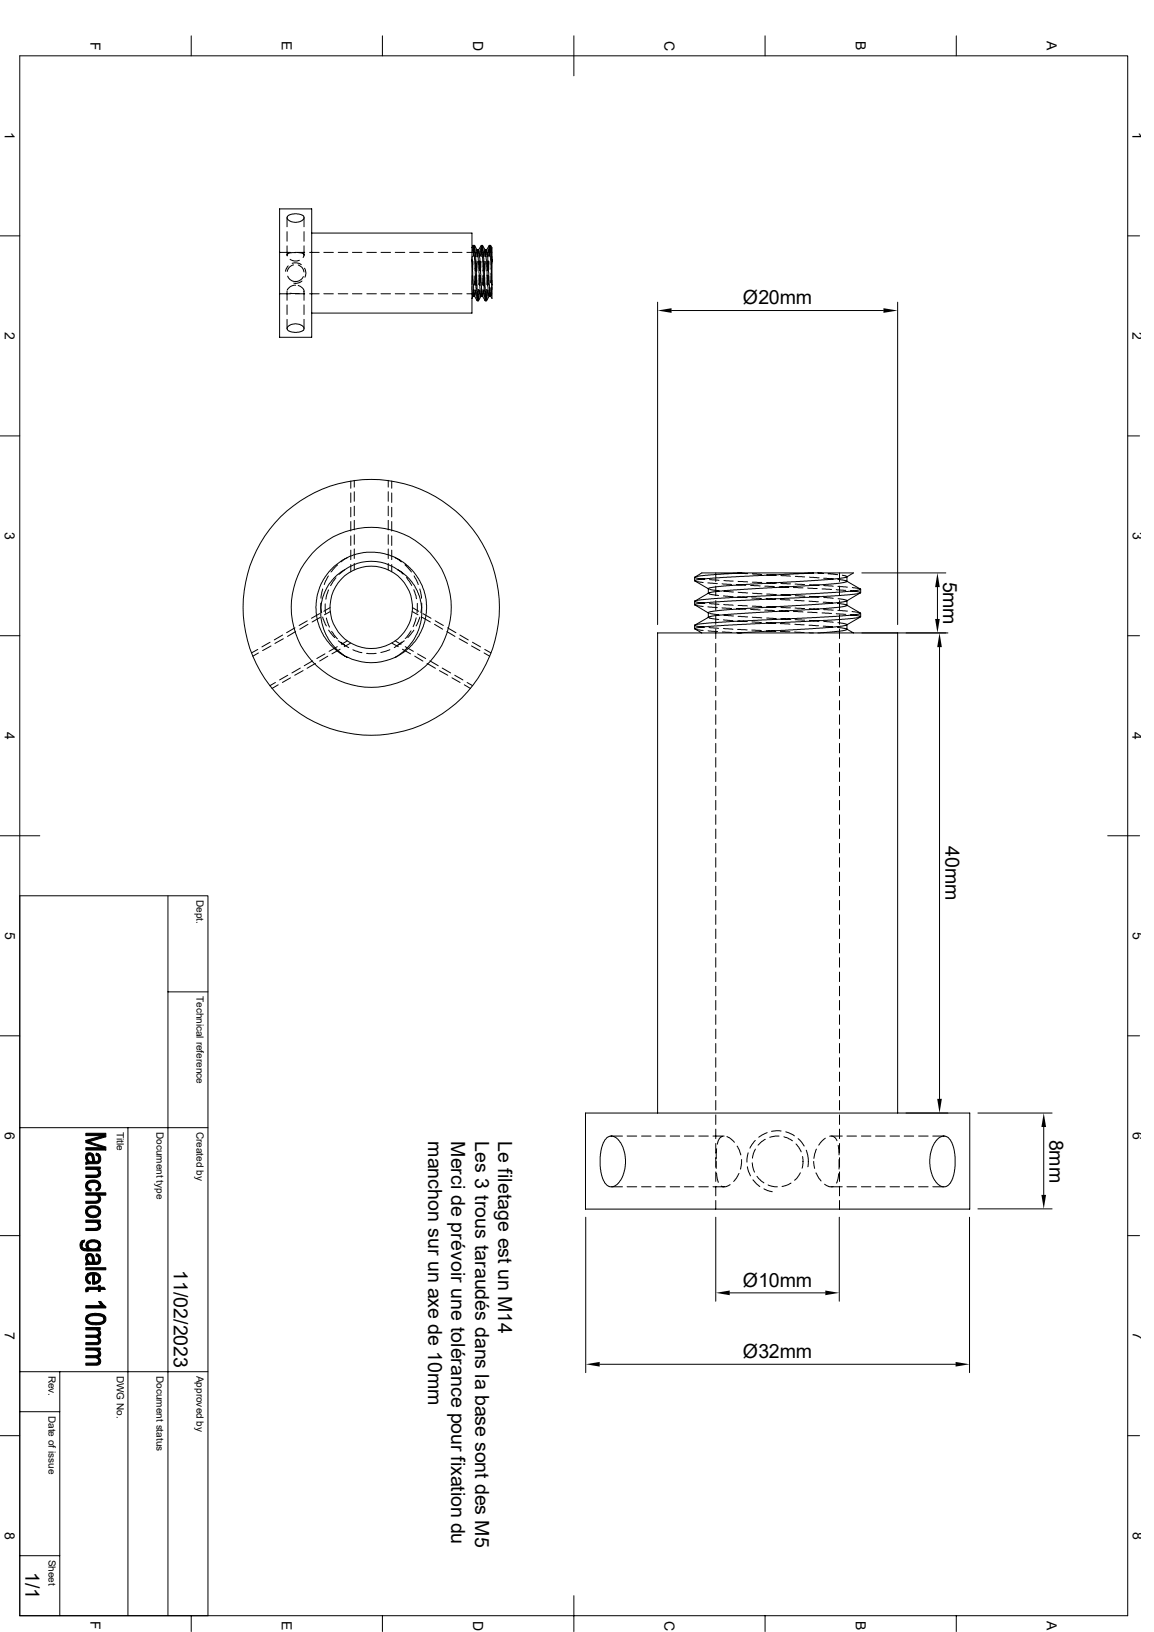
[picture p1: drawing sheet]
<svg xmlns="http://www.w3.org/2000/svg" width="210mm" height="297mm" viewBox="0 0 210 297" stroke-linecap="round" stroke-linejoin="round" font-family="sans-serif">
<g fill="none" stroke="#000" stroke-width=".18">
<path d="M3.6 10.2h201.6v283.8h-201.6zM34.8 6.5v3.7M69.6 6.5v3.7M104.4 6.5v7.3M139.2 6.5v3.7M174 6.5v3.7M50.9 38h5.8v23.4h-5.8zM52.2 39.6v1.7M52.3 39.3l.4-.2 .9-.2h.8l.6 .3a.58 .58 0 0 1 .3 .6 .58 .58 0 0 1-.5 .5l-1.2 .2-.8-.2-.3-.3a.43 .43 0 0 1-.2-.7zM55.3 39.6v1.7M0 42.9h3.6M50.9 45.9h2"/>
<path d="M50.9 53.5h2M52.2 42.2v1.7M52.2 44.7v1.7M52.2 53v1.7M52.2 55.5v1.7M52.2 58.1v1.7M52.4 50.2l.4 .7 .5 .3h.5a1.55 1.55 0 0 0 1.4-.9M52.5 48.4l-.6 1M52.5 59.3l.6-.3 .8-.1 1 .3 .4 .5a.96 .96 0 0 1-1.2 .8h-.5l-.9-.2a.51 .51 0 0 1-.5-.4 .51 .51 0 0 1 .3-.6zM52.7 53.4h1.8M52.8 47.2l.7 .3 1-.1M53.2 47.9l.8-.1 .8 .4"/>
<path d="M53.4 48.2l-.4 .1-.5 .5-.2 .6M53.7 45.9h1.8M53.7 53.5h1.8M53.8 46l-1.1 .1a.39 .39 0 0 0-.4 .5M53.8 51.9l-.9 .2-.6 .7M54.3 46h.5a.49 .49 0 0 1 .5 .3 .49 .49 0 0 1-.1 .6M54.3 48.2l.1 .1a1.51 1.51 0 0 1 .9 1.2M54.3 51.9l.9 .7 .1 .5M54.9 51.1l-.5 .4h-.9M55.3 42.2v1.7M55.3 44.7v1.7M55.3 53v1.7"/>
<path d="M55.3 55.5v1.7M55.3 58.1v1.7M55.4 48.8l.3 .8-.2 .9M56.3 45.9h1.8M56.3 53.5h1.8M56.7 42.4h29.2v14.6h-29.2M58.9 45.9h1.8M58.9 53.5h1.8M61.6 45.9h1.7M61.6 53.5h1.7M64.1 45.9h1.8M64.1 53.5h1.8"/>
<path d="M66.8 45.9h1.7M66.8 53.5h1.7M69.3 45.9h1.8M69.3 53.5h1.8M71.9 45.9h1.8M71.9 53.5h1.8M74.5 45.9h1.8M74.5 53.5h1.8M77.1 45.9h1.8M77.1 53.5h1.8M79.8 45.9h1.7M79.8 53.5h1.7"/>
<path d="M82.3 45.9h1.8M82.3 53.5h1.8M85 45.9h1.7M85 53.5h1.7M85.9 47.2l.3 5.6 .2 1.1M85.9 52.2l.2 1.7M85.9 46.6v.9M85.9 50.2v1.7M86.1 47.5l-.1 1.8M86.1 44.7l-.1 1.1M86.1 44.7l.2 1.1 .4 7.4 .2 1.5M86.1 46.7l.3-2 .2 1.9 .3 7.2 .2 .9"/>
<path d="M86.1 44.7l-.2 .4M86.1 53.9h.3M86.1 53.9l-.2 .4M86.1 44.7h.3l.4 .8M86.3 52.7l-.2 1.2M86.4 53.9l.4 .8M86.4 50.2l-.1 1.7M86.6 52.8l-.2 1.1M86.6 47.5l-.1 1.8M86.7 50.2l-.1 1.7M86.8 45.5l-.1 1.2M86.8 45.5l.2 1.4 .3 5.6 .2 1.4"/>
<path d="M86.8 45.5h.3M86.9 47.6l-.1 1.7M86.9 54.7h.2M87.1 52.7l-.2 2M87.1 45.5l-.2 1.2M87.1 45.5l.2 .9 .5 7.5M87.2 50.1l-.1 1.7M87.3 52.8l-.2 1.7M87.3 47.5l-.1 1.7M87.4 50.2l-.1 1.7M87.5 44.9l-.1 1.7M87.5 47.6v1.7"/>
<path d="M87.5 53.9h.4M87.5 53.9l-.4 .8M87.5 45.9h2M87.5 53.5h2M87.6 44.7l.2 .9 .3 7.3 .2 1.8M87.6 44.7l-.5 .8M87.6 44.7h.2M87.7 52.7l-.2 1.2M87.8 44.7l.2 1.6 .3 6.6 .2 1.8 .5-.8M87.8 44.7l-.2 2M87.8 53.9l.5 .8M87.8 44.7l.5 .8"/>
<path d="M87.9 50.2l-.1 1.7M88 52.8l-.1 .9-.1 .2M88.1 47.5l-.2 1.8M88.2 50.2l-.1 1.7M88.3 45.5h.3M88.3 47.6l-.1 1.7M88.3 45.5l-.2 1.2M88.3 45.5l.6 7.8 .1 .6M88.3 54.7h.2M88.5 52.7l-.2 2M88.6 45.5l-.2 1.2M88.6 45.5l.1 .8 .3 5.4 .3 2.2"/>
<path d="M88.6 50.1v1.7M88.7 52.8l-.1 1.7M88.8 47.5l-.1 1.7M88.9 50.2l-.1 1.7M89 44.9l-.1 1.7M89 47.6l-.1 1.7M89 44.7l.2 1.3 .3 5.9M89 44.7l-.4 .8M89 53.9h.3M89.1 44.7h.1M89.2 52.4l-.2 1.5M89.2 44.7l.3 2.8v-2.4l-.2-.4"/>
<path d="M89.2 44.7l-.2 2M89.4 49.7l-.1 1.8M89.5 52.2l-.2 1.7M89.5 51.9v2.4l-.2-.4M89.5 47.2l-.1 1.7M89.5 47.5v4.4M119.7 55v58.7M122.2 56.5h38.6M163.4 55v58.7M205.2 42.9h2.2M0 79.3h3.6M205.2 79.3h2.2"/>
<path d="M63.8 87.5v1.4M63.8 89.7v1.7M63.8 92.3v1.8M63.8 94.9v1.7M63.8 97.5v1.8M64.5 87.4v1.2M64.5 89.5v1.7M64.5 92.1v1.8M64.5 94.7v1.7M64.5 97.3v1.8M64.5 99.9v1.7M70.7 87.4v1.2"/>
<path d="M70.7 89.5v1.7M70.7 92.1v1.8M70.7 94.7v1.7M70.7 97.3v1.8M70.7 99.9v1.7M71.3 87.5v1.4M71.3 89.7v1.7M71.3 92.3v1.8M71.3 94.9v1.7M71.3 97.5v1.8M0 115.7h3.6M46.9 118.2l-1.1 .6"/>
<path d="M47 118.8l-1 .6M49.1 116.9l-1.4 .8M49.3 117.6l-1.5 .8M51.4 115.6l-1.5 .9M51.6 116.2l-1.6 .9M53.7 114.3l-1.5 .8M53.8 114.9l-1.5 .9M55.9 113l-1.5 .8M56 113.6l-1.4 .9M58.2 111.7l-1.5 .8M58.3 112.4l-1.5 .8M58.4 109.8l.1 1.7"/>
<path d="M58.7 112.3l.7 1.6M58.7 107.2l-.3 1.7M59.1 119l-1.4 .8M59.2 109.9v1.7M59.4 112.5l.5 1.6M59.6 119.4l-1.4 .9M59.8 104.8l-.8 1.6M59.8 107.4l-.5 1.7M59.8 114.7l1.1 1.3M60.1 110.6l-1.2 .7M60.1 111.3l-1 .6M60.4 114.9l1 1.3"/>
<path d="M61.1 105.2l-.9 1.4M61.4 117.7l-1.5 .8M61.4 102.8l-1.2 1.3M61.6 116.6l1.1 .8M61.9 118.2l-1.5 .8M62 116.9l1.5 1M62.7 103.7l-1 .8M62.7 103.7l-1.4 .9-.6 .7-1.2 1.7-.9 2.1-.2 1.5v1.5l.5 2.3 .8 1.8 .7 1 1.1 1.2 1.7 1.2a10.1 10.1 0 0 1-3.5-15.3 10.1 10.1 0 0 1 15.7 0 10.1 10.1 0 0 1-3.5 15.3M62.7 103.7a8.3 8.3 0 0 1 9.7 0M63.2 116.6l-1.1 .7M63.2 101.5l-1.1 .7M63.2 119.6a10 10 0 0 0 8.7 0"/>
<path d="M63.8 117.1l-1.1 .6M63.8 100.1v1.8M63.8 102.7v1.4M64.2 118.2l1.7 .6M64.5 102.5v1.2M66.7 118.9h1.8M70.7 102.5v1.2M71 118.2l-1.7 .5M71.3 100.1v1.8M71.3 102.7v1.4M71.3 117.1l1.2 .6M71.9 101.5l1.2 .7"/>
<path d="M71.9 116.6l1.1 .7M72.4 103.7l.8 .5 1.3 1.2 1.4 2.1 .7 2.2 .2 2.4-.2 1.2-.4 1.4-.8 1.5-.9 1.2-.9 1-1.7 1.2M72.4 103.7l1 .8M73.2 116.8l-1.4 1.1M73.2 118.2l1.5 .8M73.6 116.6l-1.2 .8M73.7 102.8l1.2 1.3M73.7 117.7l1.5 .8M74 105.1l.9 1.5M74.8 114.8l-1.1 1.4M75 111.3l1.1 .6M75.1 110.6l1.1 .7"/>
<path d="M75.3 107.3l.5 1.7M75.3 114.7l-1.1 1.3M75.4 104.8l.7 1.6M75.5 119.4l1.5 .9M75.7 112.4l-.5 1.6M75.9 109.8v1.7M76 119l1.5 .8M76.4 107.2l.3 1.7M76.4 112.3l-.7 1.6M76.8 109.8l-.2 1.7M76.8 112.4l1.5 .8M77 111.7l1.4 .8"/>
<path d="M79.1 113.6l1.5 .9M79.2 113l1.5 .8M81.3 114.9l1.5 .9M81.4 114.3l1.6 .8M83.6 116.2l1.5 .9M83.7 115.6l1.5 .9M85.8 117.6l1.5 .8M86 116.9l1.5 .8M88.1 118.8l1 .6M88.2 118.2l1.2 .6M126.4 109.4l.6 .2 1.3 .2M126.4 109.4h.1"/>
<path d="M126.4 105.1v.6M126.4 109.4v.7M126.4 113.8v.6M126.4 113.8l.6 .2 1.2 .1M126.4 113.8h.1M126.5 114.5l1.5 .2M126.5 110.1l1.5 .3M126.5 105.7l1.5 .3M126.5 105l1.2-.7h7.3l-6.6 .4-2 .3 .4 .2 1.5 .2M126.5 114.5l1.2 .7M126.5 110.1l2.5 1.4M126.5 105.7l2.4 1.4"/>
<path d="M128.8 110.4l1.8 .2M128.8 106.1l1.8 .1M128.9 114.8l1.7 .1M128.9 107.1l.1 .1M128.9 107.1v.9M128.9 111.5v.9M129 114.2l1.8 .1M129.1 112.5l1.7 .2M129.1 108.1l1.7 .3M129.1 105.5l1.8 .1M129.1 109.9l1.8 .1M129.2 111.6l1.7 .3"/>
<path d="M129.2 107.3l1.7 .2M130.3 104.3v1.5M130.3 106.7v1.7M130.3 109.3v1.7M130.3 111.9v1.7M130.3 114.5v1.7M130.3 117.1v1.7M130.3 119.7v1.7M131.4 110.6l1.7 .1M131.4 106.3l1.7 .1M131.4 115l1.8 .1M131.7 112.8l1.7 .1"/>
<path d="M131.7 108.5l1.7 .1M131.7 114.4l1.7 .1M131.7 110l1.7 .2M131.7 112l1.8 .1M131.7 107.6l1.8 .1M131.7 105.7h1.7M134 115.1l1 .1M134 110.8l1.7 .1M134 106.4l1.7 .1M134.2 113l1.8 .1M134.2 108.7l1.8 .1M134.2 114.6h1.8"/>
<path d="M134.3 112.2l1.8 .1M134.3 107.8l1.8 .1M134.3 104.3l1.8 .1M134.3 105.8l1.8 .1M134.3 110.2l1.7 .1M135 104.3h13M136.6 110.9l1.7 .1M136.6 106.6h1.7M136.8 108.8l1.8 .1M136.8 114.7l1.8 .1M136.9 113.2l1.7 .1M136.9 112.3l1.7 .1"/>
<path d="M136.9 106h1.7M136.9 110.3l1.7 .1M136.9 107.9l1.8 .2M136.9 104.4l1.7 .2M139.2 111l1.7 .1M139.2 106.7l1.7 .1M139.4 113.3l1.8 .1M139.4 109l1.7 .1M139.4 114.8l1.8 .1M139.5 110.4l1.7 .1M139.5 112.5l1.8 .1M139.5 108.1l1.8 .1"/>
<path d="M139.5 104.6l1.8 .1M139.5 106l1.8 .1M141.8 111.2l1.8 .1M141.8 106.8l1.8 .1M142 113.5l1.8 .1M142 109.1l1.8 .1M142 114.9l1.8 .1M142.1 112.6l1.7 .1M142.1 108.2l1.7 .1M142.1 104.7l1.7 .2M142.1 106.2l1.7 .1M142.1 110.5l1.7 .1"/>
<path d="M144.4 111.3l1.7 .1M144.4 106.9l1.7 .1M144.6 109.3h1.7M144.6 115l1.7 .1M144.7 113.6l1.6 .1M144.7 112.8l1.7 .1M144.7 106.3l1.7 .1M144.7 110.7h1.7M144.7 108.4l1.8 .1M144.7 104.9l1.7 .1M147 111.4l1.7 .1M147 107l1.7 .1"/>
<path d="M147.2 113.8l1.8 .1M147.2 109.4l1.7 .1M147.2 115.1l.8 .1M147.3 110.8l1.7 .1M147.3 112.9l1.8 .1M147.3 108.5l1.8 .2M147.3 105l1.8 .2M147.3 106.4l1.8 .1M148 104.3h7.3l-1.2 .7M148 104.3l-18.2 .9-2.9 .3-.4 .1v.1M148.8 104.3l1.1 .1M149.6 111.5l1.7 .1"/>
<path d="M149.6 107.2l1.7 .1M149.8 114l1.8 .1M149.8 109.6l1.8 .1M149.9 113.1l1.7 .1M149.9 108.7l1.7 .2M149.9 105.2l1.7 .2M149.9 106.6l1.7 .1M149.9 110.9l1.7 .1M150.7 104.4l1.7 .2M152.2 111.7l1.7 .1M152.2 107.3l1.7 .1M152.4 114.2l1.3 .1 .4 .3"/>
<path d="M152.4 109.8l1.3 .2 .4 .2M152.5 113.3l1.4 .2 .2 .1v.1M152.5 105.5l1.3 .2a.19 .19 0 0 1 .2 0 .19 .19 0 0 1 0 .2 .19 .19 0 0 1-.2 .1l-4.2 .4-14.1 .8-5.6 .5-.8 .2-2.6 1.5M152.5 106.7l1.7 .1M152.5 111.1l1.7 .1M152.5 109l1.4 .2 .2 .1v.1M152.8 104.3v1.5M152.8 106.7v1.7M152.8 109.3v1.7M152.8 111.9v1.7M152.8 114.5v1.7M152.8 117.1v1.7"/>
<path d="M152.8 119.7v1.7M153.3 104.7l.8 .2v.1M154.1 113.7l-.9 .3-3.5 .3-15.5 .9M154.1 109.4l-3.4 .5-18.4 1.1-2.4 .2-1 .3M154.1 105l-3.5 .5-18.9 1.1-2.4 .3-.4 .2M154.1 109.4h.1M154.1 105h.1M154.1 114.5l1.2 .7M154.1 110.1l2.4 1.4M154.1 105.7v.1M154.1 110.2l-1.1 .3-3.2 .3-19.5 1.2-1.3 .3-2.5 1.4M154.1 114.6l-1.4 .3-3.9 .3"/>
<path d="M154.1 109.3v.9M154.1 104.9v.9M154.1 113.7v.9M154.1 105.8l2.4 1.4M154.8 111.9l1.8 .3M154.8 107.5l1.2 .2 .6 .2M155.1 111.3l1.4 .2M155.1 106.9l1.4 .3M156.5 107.2h.1l-.1 .2-.6 .1-2.6 .2-22.7 1.2-3.3 .3-.9 .2M156.5 111.5v.2l-.8 .2-2.9 .2-22.7 1.2-2.8 .2-.9 .3M156.5 112.3l-2.4 1.4M156.5 107.9l-2.4 1.5"/>
<path d="M156.6 112.2l-1.1 .3-3.5 .3-22 1.1-3 .3-.5 .1v.2M156.6 107.9l-1.1 .3-3 .2-23.2 1.2-2.6 .3-.3 .1 .1 .1M156.6 111.6v.6M156.6 107.2v.7M156.8 115.2h15.7M156.8 104.3h15.3M170.6 106.8v5.8M171 117.8v82.2M205.2 115.7h2.2M50.1 124.2l-1 .6M50.6 124.6l-1.1 .7M52.4 122.9l-1.5 .8"/>
<path d="M52.9 123.4l-1.5 .8M54.7 121.6l-1.6 .9M55.2 122l-1.6 .9M56.9 120.3l-1.5 .9M57.4 120.7l-1.5 .9M77.7 120.7l1.5 .9M78.2 120.3l1.6 .9M80 122l1.5 .9M80.5 121.6l1.5 .9M82.3 123.4l1.4 .8M82.8 122.9l1.4 .8M84.5 124.6l1.1 .7"/>
<path d="M85 124.2l1 .6M130.3 122.3v1.7M130.3 124.9v1.7M130.3 127.5v1.7M130.3 130.1v1.7M130.3 132.7v1.7M130.3 135.3v1.7M130.3 137.9v1.7M152.8 122.3v1.7M152.8 124.9v1.7M152.8 127.5v1.7M152.8 130.1v1.7"/>
<path d="M152.8 132.7v1.7M152.8 135.3v1.7M152.8 137.9v1.7M0 152.1h7.2M130.3 140.5v1.7M130.3 143.1v1.7M130.3 145.7v1.7M130.3 148.3v1.7M130.3 150.9v1.7M130.3 153.5v1.7M130.3 156.1v1.7M130.3 158.7v1.7"/>
<path d="M152.8 140.5v1.7M152.8 143.1v1.7M152.8 145.7v1.7M152.8 148.3v1.7M152.8 150.9v1.7M152.8 153.5v1.7M152.8 156.1v1.7M152.8 158.7v1.7M201.6 152.1h5.8M3.6 163h34.2v131M30.6 163v131M130.3 161.3v1.7"/>
<path d="M130.3 163.9v1.7M130.3 166.5v1.7M130.3 169.1v1.7M130.3 171.7v1.7M130.3 174.3v1.7M130.3 176.9v1.7M130.3 179.5v1.7M152.8 161.3v1.7M152.8 163.9v1.7M152.8 166.5v1.7M152.8 169.1v1.7M152.8 171.7v1.7"/>
<path d="M152.8 174.3v1.7M152.8 176.9v1.7M152.8 179.5v1.7M0 188.5h3.6M30.6 180.5h7.2M130.3 182.1v1.7M130.3 184.7v1.7M130.3 187.3v1.7M130.3 189.9v1.7M130.3 192.5v1.7M130.3 195.1v1.7M130.3 197.7v1.7"/>
<path d="M152.8 182.1v1.7M152.8 184.7v1.7M152.8 187.3v1.7M152.8 189.9v1.7M152.8 192.5v1.7M152.8 195.1v1.7M152.8 197.7v1.7M205.2 188.5h2.2M3.6 205.2h34.2M23.3 205.2v88.8M106.6 202.6h69.9v17.4h-69.9zM111.3 206.8l.7 .2 .9 .9 .5 .9 .3 1.1 .1 1.9-.4 2.1-.5 .9-.9 1-.5 .2h-.5l-.9-.7-.6-1.4-.3-1.6v-1.8l.2-1.4 .4-1.2 .7-.9 .5-.2h2.3"/>
<path d="M111.3 216h2M114.1 206.8h1.8M114.1 216h1.8M116.8 206.8h1.7M116.8 216h1.7M119.3 206.8h1.8M119.3 216h1.8M119.7 202.6v-87.4h43.7v87.4M122 206.8h1.7M122 216h1.7M124.5 206.8h1.8M124.5 216h1.8"/>
<path d="M127.2 206.8h1.7M127.2 216h1.7M129.8 206.8h2M129.8 216h2M130.3 200.3v1.7M130.3 202.9v1.7M130.3 205.5v1.7M130.3 208.1v1.7M130.3 210.7v1.7M130.3 213.3v1.7M130.3 215.9v1.7M130.3 218.5v1.5"/>
<path d="M130.3 211.4v1.2M130.4 213.5l.3 1.7M130.4 209.1l-.1 1.7M131.4 206.8l-.5 .5-.3 .9M132.3 206.8l.8 .5 .5 .6M132.9 215.6l-.8 .4-.8-.1M134.2 208.6l.6 1.6M134.5 213.6l-1 1.4M135 211l-.3 1.8M136 212.3l.6 1.7M136.1 209.8l-.2 1.7M136.9 211.6l.1 .8 .3 .9"/>
<path d="M137 214.7l1.3 1.2M137.5 209.1l-.4 .9-.2 .8M137.5 207.6l-1 1.4M137.8 214.1l.7 .8 .5 .4M139 216.4l1.5 .5M139.3 207.3l-.7 .4-.6 .7M139.6 206.1l-1.5 .9M139.8 215.6l.7 .3 1 .1M141.8 206.8l-1.7 .2M142.2 205.8l-1.8 .1M142.7 206.9l1.5 .7M143 206l1.6 .7"/>
<path d="M143.9 215.3l-1.6 .6M144.9 208.2l.5 .6 .4 .8M145.2 207.2l.5 .4 .6 1M145.7 213.4l-.7 1-.4 .4M146 210.5l.1 1.3-.1 .8M146.7 209.3l.4 1.6-.1 1.4M148.1 211.4l.2 1.2M148.5 213.4l.9 1.5M148.6 209.1l-.5 1.7M150.1 215.5l.9 .5 .6-.1M150.2 207.1l-.9 .8-.3 .5M151 206.8h.5l.3 .1 .5 .7"/>
<path d="M151.3 206.8h2M151.3 216h2M152.5 208.4l.2 1.8M152.6 213.6l-.1 .9-.3 .8M152.7 211v1.8M152.8 200.3v1.7M152.8 202.9v1.7M152.8 205.5v1.7M152.8 208.1v1.7M152.8 210.7v1.7M152.8 213.3v1.7M152.8 215.9v1.7"/>
<path d="M152.8 218.5v1.5M154.1 206.8h1.8M154.1 216h1.8M156.8 206.8h1.7M156.8 216h1.7M159.3 206.8h1.8M159.3 216h1.8M162 206.8h1.7M162 216h1.7M164.5 206.8h1.8M164.5 216h1.8M164.9 202.6h7.6"/>
<path d="M167.2 206.8h1.7M167.2 216h1.7M169.8 206.8h2.2l.6 .2 .6 .9 .4 1.2 .2 1.4v1.8l-.2 1.6-.7 1.4-.9 .7h-.5l-.5-.2-.9-1-.5-.9-.4-2.1 .1-1.7 .5-1.5 .8-1.3 .6-.4 .5-.1M169.8 216h2M178 202.6h13.5M189.9 205.1v12.4M0 224.9h3.6M106.6 221.5v28.3M130.3 221.5v15.3M132.8 235.3h17.4M152.7 221.5v15.3M176.4 221.5v28.3"/>
<path d="M178 220h13.5M205.2 224.9h2.2M3.6 256.9h7.3M3.6 249.6h34.2M10.9 249.6v44.4M109.1 248.3h64.8M0 261.3h3.6M205.2 261.3h2.2M3.6 283.1h7.3M34.8 294v2.9M69.6 294v2.9M104.4 290.4v6.5"/>
<path d="M139.2 294v2.9M174 294v2.9"/>
<circle cx="67.6" cy="110.5" r="23.3"/>
<circle cx="67.6" cy="110.5" r="7.5"/>
<circle cx="67.6" cy="110.5" r="14.6"/>
</g>
<g fill="#000" stroke="#000" stroke-width=".18">
<path d="M15.9 210.7l.1 .7z" fill-rule="evenodd"/>
<path d="M15.7 215.2l.2-.1 .1 .9 .2 .3 .4 .1v.4a.99 .99 0 0 1-.9-1.6z" fill-rule="evenodd"/>
<path d="M15.7 210.1a.83 .83 0 0 1 1.3 0l-.1 1.3-.1-.6a.46 .46 0 0 0-.4-.6 .46 .46 0 0 0-.5 .5v.7a1.11 1.11 0 0 1-.2-1.3z" fill-rule="evenodd"/>
<path d="M17.9 212.8v.6z" fill-rule="evenodd"/>
<path d="M17.5 209.8l.4 .2v.9v-.2a.49 .49 0 0 0-.5-.5z" fill-rule="evenodd"/>
<path d="M16 219.7a2.16 2.16 0 0 1 1.9 0v.8a1.11 1.11 0 0 0-1.6-.5l-.4 .5z" fill-rule="evenodd"/>
<path d="M17.9 215.8l.1 .7-.5 .2-.1-.3 .5-.3z" fill-rule="evenodd"/>
<path d="M15.6 212.4h2.6v.4h-.3v.3l-.2-.2-.3-.1h-1.8z" fill-rule="evenodd"/>
<path d="M16 210.9l.3 .4 .6 .1 .1-1.3 .2 .8a.4 .4 0 0 0 .4 .5 .4 .4 0 0 0 .3-.5v-.9a.97 .97 0 0 1 .4 1.2 .97 .97 0 0 1-1 .6h-1.3l-.4 .1v-.4l.4-.1z" fill-rule="evenodd"/>
<path d="M15.6 213.9h2l.3-.3v-.8a.83 .83 0 0 1 .3 1.1 .83 .83 0 0 1-1 .4h-1.6z" fill-rule="evenodd"/>
<path d="M15.9 215.1a1.5 1.5 0 0 1 2.4 .7l-.1 .4-.2 .3-.1-.7a.99 .99 0 0 0-1.4-.6l-.4 .2-.2 .4z" fill-rule="evenodd"/>
<path d="M15.6 218.6h1.8a.51 .51 0 0 0 .5-.5v-.6a.82 .82 0 0 1 .4 1 .82 .82 0 0 1-1 .5h-1.7z" fill-rule="evenodd"/>
<path d="M15.6 207.6l3.7 1.1v.6l-.6-.4-3.1-1z" fill-rule="evenodd"/>
<path d="M15.6 208.9h3.1l.6 .4h-3.7z" fill-rule="evenodd"/>
<path d="M15.6 206.2h3.7v.7l-.6-.2h-3.1z" fill-rule="evenodd"/>
<path d="M15.6 207.6l3.1-.9 .6 .2-3.1 .9z" fill-rule="evenodd"/>
<path d="M15.6 217.1h3.7v.4h-1.4v.6l-.3-.5-2-.1z" fill-rule="evenodd"/>
<path d="M15 225.8l.4-.1-.1 .4-.3 .2-.1 .3z" fill-rule="evenodd"/>
<path d="M15.6 230.7h3.7v.4h-3.7z" fill-rule="evenodd"/>
<path d="M15.9 229l.1 .7z" fill-rule="evenodd"/>
<path d="M14.8 225.9l.1-.1v.8a.7 .7 0 0 0 1.1 .6v.5a1.13 1.13 0 0 1-1.4-1v-.5z" fill-rule="evenodd"/>
<path d="M15.7 234.4l.3-.1v.7l-.4 .1v-.4z" fill-rule="evenodd"/>
<path d="M15.8 231.9h.1l.1 1 .2 .3 .3 .1-.1 .4a1.02 1.02 0 0 1-.8-.7 1.02 1.02 0 0 1 .2-1.1z" fill-rule="evenodd"/>
<path d="M15.7 228.4a.83 .83 0 0 1 1.3 .1l-.1 1.2-.1-.5a.48 .48 0 0 0-.2-.6 .48 .48 0 0 0-.7 .3v.8a1.06 1.06 0 0 1-.2-1.3z" fill-rule="evenodd"/>
<path d="M17.9 222.4v.7z" fill-rule="evenodd"/>
<path d="M17.5 228.2l.4 .1v.8a.49 .49 0 0 0-.5-.5z" fill-rule="evenodd"/>
<path d="M15.9 231.9a1.79 1.79 0 0 1 2 0v.8l-.2-.5-.5-.2v1.7h-.4v-1.7l-.6 .2-.3 .5z" fill-rule="evenodd"/>
<path d="M15.9 226l.1-.1a1.89 1.89 0 0 1 2 0l-.1 .8a1.1 1.1 0 0 0-1.6-.6l-.3 .5v1.1v-.5a.83 .83 0 0 1-.1-1.2z" fill-rule="evenodd"/>
<path d="M15.6 222h2.6v.4h-.3v.4l-.2-.3h-.3h-1.8z" fill-rule="evenodd"/>
<path d="M16 226.7a1.04 1.04 0 0 0 1.5 .5l.4-.4v.5h.3v.4h-2.2z" fill-rule="evenodd"/>
<path d="M15.8 219.8h.1v.7a1.17 1.17 0 0 0 1.8 .6l.2-.5v-.9a1.1 1.1 0 0 1 .3 1.3 1.1 1.1 0 0 1-1.2 .6 1.15 1.15 0 0 1-1.2-.5 1.15 1.15 0 0 1 0-1.3z" fill-rule="evenodd"/>
<path d="M15.6 223.6l2.1-.1 .2-.2v-.8a.83 .83 0 0 1 .3 1 .83 .83 0 0 1-1 .4h-1.6z" fill-rule="evenodd"/>
<path d="M18 225.9a.82 .82 0 0 1-.1 1.4z" fill-rule="evenodd"/>
<path d="M16 229.3l.3 .4h.6l.1-1.2 .2 .7a.4 .4 0 0 0 .4 .5 .4 .4 0 0 0 .3-.5v-.9a.97 .97 0 0 1 .4 1.2 .97 .97 0 0 1-1 .6h-1.3l-.4 .2v-.5l.4-.1z" fill-rule="evenodd"/>
<path d="M17.2 232v1.3h.1l.4-.1 .2-.4v-.9a1.04 1.04 0 0 1 .3 1.2 1.04 1.04 0 0 1-1 .6z" fill-rule="evenodd"/>
<path d="M17.9 236.9h.5l.1 .2v.5z" fill-rule="evenodd"/>
<path d="M15.9 239.4l.9-.3h1.5l.6 .3v.7a1.24 1.24 0 0 0-1.5-.7 1.27 1.27 0 0 0-1.5 .6z" fill-rule="evenodd"/>
<path d="M16 234.3h1.9v-.3h.3v.3h.7l.3 .4h-1v.3h-.3v-.3h-1.8l-.1 .2z" fill-rule="evenodd"/>
<path d="M15.6 237.6h2.9v-.5l.8 .7v.2h-3.7z" fill-rule="evenodd"/>
<path d="M15.6 243h1.8l.5-.2v1.1l-.1-.4-.3-.1h-1.9z" fill-rule="evenodd"/>
<path d="M15.6 246.7h1.8l.5-.2v1.2l-.1-.4-.4-.2h-1.8z" fill-rule="evenodd"/>
<path d="M17.9 242v.6z" fill-rule="evenodd"/>
<path d="M17.9 245.7v.6z" fill-rule="evenodd"/>
<path d="M15.6 241.6h2.6v.4h-.3v.3l-.5-.3h-1.8z" fill-rule="evenodd"/>
<path d="M15.6 245.3h2.6v.4h-.3v.3l-.4-.3h-1.9z" fill-rule="evenodd"/>
<path d="M18 242a.74 .74 0 0 1-.1 1.3z" fill-rule="evenodd"/>
<path d="M15.6 244.3h2l.3-.3v-.6a.73 .73 0 0 1 .4 .9 .73 .73 0 0 1-.9 .4h-1.8z" fill-rule="evenodd"/>
<path d="M18 245.7a.71 .71 0 0 1 .3 .7 .71 .71 0 0 1-.4 .6z" fill-rule="evenodd"/>
<path d="M15.6 248.1l2.1-.1 .2-.3v-.6a.73 .73 0 0 1 .4 .9 .73 .73 0 0 1-.9 .5h-1.8z" fill-rule="evenodd"/>
<path d="M15.8 239.4l.1 .7a1.09 1.09 0 0 0 1.3 .6h.2a1.27 1.27 0 0 0 1.5-.6v-.7a1 1 0 0 1 .3 1.1 1 1 0 0 1-1.1 .6h-.9a1.28 1.28 0 0 1-1.6-1.1z" fill-rule="evenodd"/>
</g>
<path d="M119.7 56.5l2.5-.4v.8zM160.8 56.1l2.6 .4-2.6 .4zM170.2 112.6h.8l-.4 2.6zM170.6 104.3l.4 2.5h-.8zM171 115.2l.4 2.6h-.8zM170.6 200h.8l-.4 2.6zM189.5 217.5h.9l-.5 2.5zM189.9 202.6l.5 2.5h-.9zM130.3 235.3l2.5-.4v.8zM150.2 234.9l2.5 .4-2.5 .4zM106.6 248.3l2.5-.4v.8zM173.9 247.9l2.5 .4-2.5 .4z" fill="#000"/>
<g font-size="3.6">
<text x="135.2" y="55.4">Ø20mm</text>
<text x="171.7" y="105.8" transform="rotate(90 171.7 105.8)">5mm</text>
<text x="172" y="154" transform="rotate(90 172 154)">40mm</text>
<text x="77.9" y="207.6" transform="rotate(90 77.9 207.6)">manchon sur un axe de 10mm</text>
<text x="82.1" y="207.6" transform="rotate(90 82.1 207.6)">Merci de prévoir une tolérance pour fixation du</text>
<text x="86.4" y="207.6" transform="rotate(90 86.4 207.6)">Les 3 trous taraudés dans la base sont des M5</text>
<text x="90.7" y="207.6" transform="rotate(90 90.7 207.6)">Le filetage est un M14</text>
<text x="191" y="207.4" transform="rotate(90 191 207.4)">8mm</text>
<text x="31.6" y="231.1" transform="rotate(90 31.6 231.1)">11/02/2023</text>
<text x="135.2" y="234.2">Ø10mm</text>
<text x="135.2" y="247.1">Ø32mm</text>
<text x="4.6" y="286.1" transform="rotate(90 4.6 286.1)">1/1</text>
</g>
<g font-size="2.5">
<text x="16.5" y="7.6" transform="rotate(90 16.5 7.6)">F</text>
<text x="51.3" y="7.5" transform="rotate(90 51.3 7.5)">E</text>
<text x="86.1" y="7.5" transform="rotate(90 86.1 7.5)">D</text>
<text x="120.9" y="7.5" transform="rotate(90 120.9 7.5)">C</text>
<text x="155.7" y="7.5" transform="rotate(90 155.7 7.5)">B</text>
<text x="190.5" y="7.5" transform="rotate(90 190.5 7.5)">A</text>
<text x=".9" y="24" transform="rotate(90 .9 24)">1</text>
<text x="206.1" y="24" transform="rotate(90 206.1 24)">1</text>
<text x=".9" y="60.4" transform="rotate(90 .9 60.4)">2</text>
<text x="206.1" y="60.4" transform="rotate(90 206.1 60.4)">2</text>
<text x=".9" y="96.8" transform="rotate(90 .9 96.8)">3</text>
<text x="206.2" y="96.8" transform="rotate(90 206.2 96.8)">3</text>
<text x=".9" y="133.2" transform="rotate(90 .9 133.2)">4</text>
<text x="206.1" y="133.2" transform="rotate(90 206.1 133.2)">4</text>
<text x=".9" y="169.6" transform="rotate(90 .9 169.6)">5</text>
<text x="206.2" y="169.6" transform="rotate(90 206.2 169.6)">5</text>
<text x=".9" y="206" transform="rotate(90 .9 206)">6</text>
<text x="206.2" y="206" transform="rotate(90 206.2 206)">6</text>
<text x=".9" y="242.4" transform="rotate(90 .9 242.4)">7</text>
<text x="206.2" y="242.4" transform="rotate(90 206.2 242.4)">7</text>
<text x=".9" y="278.8" transform="rotate(90 .9 278.8)">8</text>
<text x="206.2" y="278.8" transform="rotate(90 206.2 278.8)">8</text>
<text x="16.5" y="295.1" transform="rotate(90 16.5 295.1)">F</text>
<text x="51.3" y="295" transform="rotate(90 51.3 295)">E</text>
<text x="86.1" y="294.9" transform="rotate(90 86.1 294.9)">D</text>
<text x="120.9" y="294.9" transform="rotate(90 120.9 294.9)">C</text>
<text x="155.7" y="295" transform="rotate(90 155.7 295)">B</text>
<text x="190.5" y="295" transform="rotate(90 190.5 295)">A</text>
</g>
<g font-size="1.8">
<text x="35.8" y="163.7" transform="rotate(90 35.8 163.7)">Dept.</text>
<text x="35.8" y="181.2" transform="rotate(90 35.8 181.2)">Technical reference</text>
<text x="21.3" y="206" transform="rotate(90 21.3 206)">Title</text>
<text x="28.5" y="206" transform="rotate(90 28.5 206)">Document type</text>
<text x="35.8" y="206" transform="rotate(90 35.8 206)">Created by</text>
<text x="8.8" y="250.4" transform="rotate(90 8.8 250.4)">Rev.</text>
<text x="21.3" y="250.4" transform="rotate(90 21.3 250.4)">DWG No.</text>
<text x="28.5" y="250.4" transform="rotate(90 28.5 250.4)">Document status</text>
<text x="35.8" y="250.4" transform="rotate(90 35.8 250.4)">Approved by</text>
<text x="8.8" y="257.6" transform="rotate(90 8.8 257.6)">Date of issue</text>
<text x="8.8" y="283.9" transform="rotate(90 8.8 283.9)">Sheet</text>
</g>
</svg>
